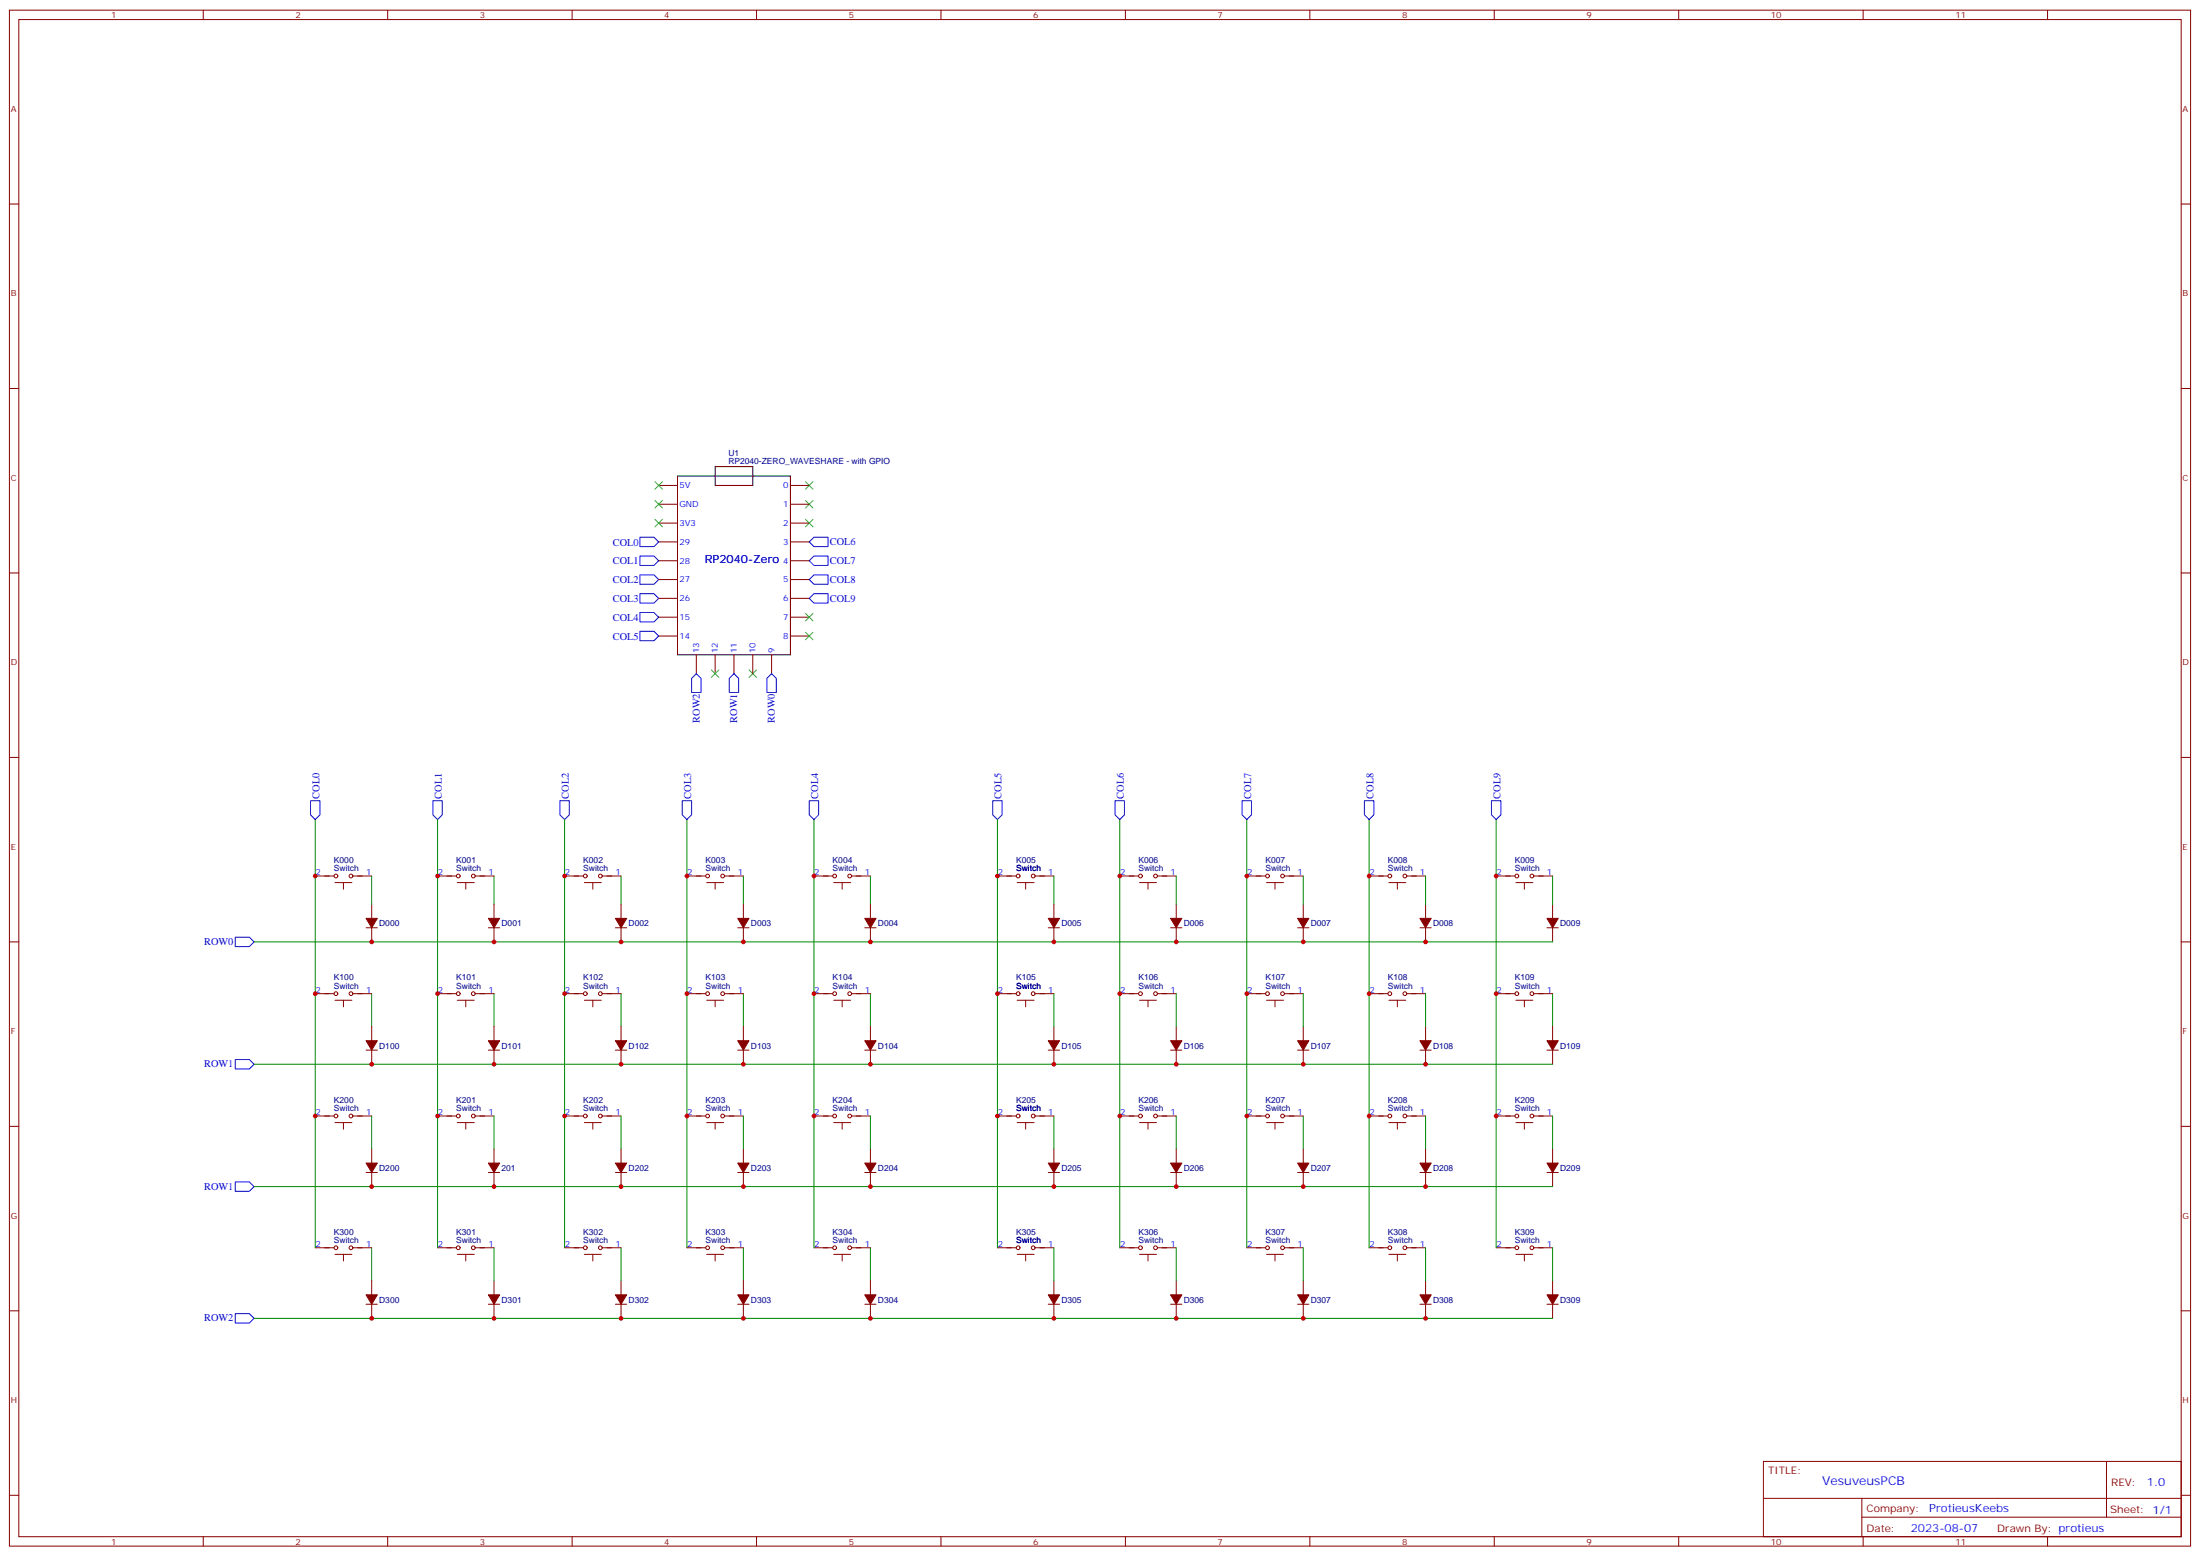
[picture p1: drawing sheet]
<svg xmlns="http://www.w3.org/2000/svg" width="825mm" height="583mm" viewBox="0 0 825 583" stroke-linecap="round" stroke-linejoin="round" font-family="sans-serif">
<g fill="none" stroke="#870000" stroke-width=".37">
<path d="M3.5 3.8h817.8v575.7h-817.8zM7.1 7.3h810.6v568.7h-810.6zM76.2 3.8v3.5M145.3 3.8v3.5M214.5 3.8v3.5M283.6 3.8v3.5M352.8 3.8v3.5M421.9 3.8v3.5M491.1 3.8v3.5M560.2 3.8v3.5M629.4 3.8v3.5M698.5 3.8v3.5"/>
<path d="M767.6 3.8v3.5M3.5 76.5h3.6M817.7 76.5h3.6M3.5 145.6h3.6M817.7 145.6h3.6M246.9 182h7.1M246.9 189h7.1M246.9 196.1h7.1M296.3 182h7.1M296.3 189h7.1M296.3 196.1h7.1M3.5 214.8h3.6"/>
<path d="M246.9 203.1h7.1M246.9 210.2h7.1M246.9 217.2h7.1M296.3 203.1h7.1M296.3 210.2h7.1M296.3 217.2h7.1M817.7 214.8h3.6M246.9 224.3h7.1M246.9 231.4h7.1M246.9 238.4h7.1M296.3 224.3h7.1M296.3 231.4h7.1"/>
<path d="M296.3 238.4h7.1M261.1 245.5v7M268.1 245.5v7M275.2 245.5v7M282.2 245.5v7M289.3 245.5v7M3.5 283.9h3.6M817.7 283.9h3.6M118.2 328.4h7M125.6 330.8h6.3M128.8 330.8v2.5M132.3 328.4h7"/>
<path d="M139.3 338.9v5.3M164 328.4h7.1M171.4 330.8h6.4M174.6 330.8v2.5M178.2 328.4h7M185.2 338.9v5.3M211.7 328.4h7M219.1 330.8h6.3M222.2 330.8v2.5M225.8 328.4h7M232.8 338.9v5.3M257.5 328.4h7.1"/>
<path d="M264.9 330.8h6.4M268.1 330.8v2.5M271.6 328.4h7.1M278.7 338.9v5.3M305.2 328.4h7M312.6 330.8h6.3M315.7 330.8v2.5M319.3 328.4h7M326.3 338.9v5.3M373.9 328.4h7.1M381.4 330.8h6.3M384.5 330.8v2.5"/>
<path d="M388.1 328.4h7M395.1 338.9v5.3M419.8 328.4h7.1M427.2 330.8h6.4M430.4 330.8v2.5M433.9 328.4h7.1M441 338.9v5.3M467.4 328.4h7.1M474.8 330.8h6.4M478 330.8v2.5M481.5 328.4h7.1M488.6 338.9v5.3"/>
<path d="M513.3 328.4h7M520.7 330.8h6.3M523.9 330.8v2.5M527.4 328.4h7.1M534.5 338.9v5.3M560.9 328.4h7.1M568.3 330.8h6.4M571.5 330.8v2.5M575 328.4h7.1M582.1 338.9v5.3M3.5 353.1h3.6M137.2 347.8h4.3"/>
<path d="M139.3 347.8v5.3M183.1 347.8h4.2M185.2 347.8v5.3M230.7 347.8h4.2M232.8 347.8v5.3M276.6 347.8h4.2M278.7 347.8v5.3M324.2 347.8h4.2M326.3 347.8v5.3M393 347.8h4.2M395.1 347.8v5.3M438.9 347.8h4.2"/>
<path d="M441 347.8v5.3M486.5 347.8h4.2M488.6 347.8v5.3M532.3 347.8h4.3M534.5 347.8v5.3M580 347.8h4.2M582.1 347.8v5.3M817.7 353.1h3.6M118.2 372.5h7M125.6 374.9h6.3M128.8 374.9v2.5M132.3 372.5h7"/>
<path d="M164 372.5h7.1M171.4 374.9h6.4M174.6 374.9v2.5M178.2 372.5h7M211.7 372.5h7M219.1 374.9h6.3M222.2 374.9v2.5M225.8 372.5h7M257.5 372.5h7.1M264.9 374.9h6.4M268.1 374.9v2.5M271.6 372.5h7.1"/>
<path d="M305.2 372.5h7M312.6 374.9h6.3M315.7 374.9v2.5M319.3 372.5h7M373.9 372.5h7.1M381.4 374.9h6.3M384.5 374.9v2.5M388.1 372.5h7M419.8 372.5h7.1M427.2 374.9h6.4M430.4 374.9v2.5M433.9 372.5h7.1"/>
<path d="M467.4 372.5h7.1M474.8 374.9h6.4M478 374.9v2.5M481.5 372.5h7.1M513.3 372.5h7M520.7 374.9h6.3M523.9 374.9v2.5M527.4 372.5h7.1M560.9 372.5h7.1M568.3 374.9h6.4M571.5 374.9v2.5M575 372.5h7.1"/>
<path d="M137.2 393.6h4.3M139.3 384.8v5.3M139.3 393.6v5.3M183.1 393.6h4.2M185.2 384.8v5.3M185.2 393.6v5.3M230.7 393.6h4.2M232.8 384.8v5.3M232.8 393.6v5.3M276.6 393.6h4.2M278.7 384.8v5.3M278.7 393.6v5.3"/>
<path d="M324.2 393.6h4.2M326.3 384.8v5.3M326.3 393.6v5.3M393 393.6h4.2M395.1 384.8v5.3M395.1 393.6v5.3M438.9 393.6h4.2M441 384.8v5.3M441 393.6v5.3M486.5 393.6h4.2M488.6 384.8v5.3M488.6 393.6v5.3"/>
<path d="M532.3 393.6h4.3M534.5 384.8v5.3M534.5 393.6v5.3M580 393.6h4.2M582.1 384.8v5.3M582.1 393.6v5.3M118.2 418.3h7M132.3 418.3h7M164 418.3h7.1M178.2 418.3h7M211.7 418.3h7M225.8 418.3h7"/>
<path d="M257.5 418.3h7.1M271.6 418.3h7.1M305.2 418.3h7M319.3 418.3h7M373.9 418.3h7.1M388.1 418.3h7M419.8 418.3h7.1M433.9 418.3h7.1M467.4 418.3h7.1M481.5 418.3h7.1M513.3 418.3h7M527.4 418.3h7.1"/>
<path d="M560.9 418.3h7.1M575 418.3h7.1M3.5 422.2h3.6M125.6 420.8h6.3M128.8 420.8v2.5M137.2 439.5h4.3M139.3 430.7v5.3M139.3 439.5v5.3M171.4 420.8h6.4M174.6 420.8v2.5M183.1 439.5h4.2M185.2 430.7v5.3"/>
<path d="M185.2 439.5v5.3M219.1 420.8h6.3M222.2 420.8v2.5M230.7 439.5h4.2M232.8 430.7v5.3M232.8 439.5v5.3M264.9 420.8h6.4M268.1 420.8v2.5M276.6 439.5h4.2M278.7 430.7v5.3M278.7 439.5v5.3M312.6 420.8h6.3"/>
<path d="M315.7 420.8v2.5M324.2 439.5h4.2M326.3 430.7v5.3M326.3 439.5v5.3M381.4 420.8h6.3M384.5 420.8v2.5M393 439.5h4.2M395.1 430.7v5.3M395.1 439.5v5.3M427.2 420.8h6.4M430.4 420.8v2.5M438.9 439.5h4.2"/>
<path d="M441 430.7v5.3M441 439.5v5.3M474.8 420.8h6.4M478 420.8v2.5M486.5 439.5h4.2M488.6 430.7v5.3M488.6 439.5v5.3M520.7 420.8h6.3M523.9 420.8v2.5M532.3 439.5h4.3M534.5 430.7v5.3M534.5 439.5v5.3"/>
<path d="M568.3 420.8h6.4M571.5 420.8v2.5M580 439.5h4.2M582.1 430.7v5.3M582.1 439.5v5.3M817.7 422.2h3.6M118.2 467.7h7M125.6 470.2h6.3M128.8 470.2v2.5M132.3 467.7h7M164 467.7h7.1M171.4 470.2h6.4"/>
<path d="M174.6 470.2v2.5M178.2 467.7h7M211.7 467.7h7M219.1 470.2h6.3M222.2 470.2v2.5M225.8 467.7h7M257.5 467.7h7.1M264.9 470.2h6.4M268.1 470.2v2.5M271.6 467.7h7.1M305.2 467.7h7M312.6 470.2h6.3"/>
<path d="M315.7 470.2v2.5M319.3 467.7h7M373.9 467.7h7.1M381.4 470.2h6.3M384.5 470.2v2.5M388.1 467.7h7M419.8 467.7h7.1M427.2 470.2h6.4M430.4 470.2v2.5M433.9 467.7h7.1M467.4 467.7h7.1M474.8 470.2h6.4"/>
<path d="M478 470.2v2.5M481.5 467.7h7.1M513.3 467.7h7M520.7 470.2h6.3M523.9 470.2v2.5M527.4 467.7h7.1M560.9 467.7h7.1M568.3 470.2h6.4M571.5 470.2v2.5M575 467.7h7.1M3.5 491.3h3.6M137.2 488.9h4.3"/>
<path d="M139.3 480.1v5.3M139.3 488.9v5.3M183.1 488.9h4.2M185.2 480.1v5.3M185.2 488.9v5.3M230.7 488.9h4.2M232.8 480.1v5.3M232.8 488.9v5.3M276.6 488.9h4.2M278.7 480.1v5.3M278.7 488.9v5.3M324.2 488.9h4.2"/>
<path d="M326.3 480.1v5.3M326.3 488.9v5.3M393 488.9h4.2M395.1 480.1v5.3M395.1 488.9v5.3M438.9 488.9h4.2M441 480.1v5.3M441 488.9v5.3M486.5 488.9h4.2M488.6 480.1v5.3M488.6 488.9v5.3M532.3 488.9h4.3"/>
<path d="M534.5 480.1v5.3M534.5 488.9v5.3M580 488.9h4.2M582.1 480.1v5.3M582.1 488.9v5.3M817.7 491.3h3.6M661.1 547.8h156.6v28.2h-156.6zM789.7 547.8v20.9M3.5 560.5h3.6M76.2 576v3.5M145.3 576v3.5M214.5 576v3.5"/>
<path d="M283.6 576v3.5M352.8 576v3.5M421.9 576v3.5M491.1 576v3.5M560.2 576v3.5M629.4 576v3.5M661.1 561.6h156.5M698 568.7h119.6M698 561.6v14.2M698.5 576v3.5M767.6 576v3.5M817.7 560.5h3.6"/>
<circle cx="125.9" cy="328.4" r=".71"/>
<circle cx="131.6" cy="328.4" r=".71"/>
<circle cx="171.8" cy="328.4" r=".71"/>
<circle cx="177.4" cy="328.4" r=".71"/>
<circle cx="219.4" cy="328.4" r=".71"/>
<circle cx="225.1" cy="328.4" r=".71"/>
<circle cx="265.3" cy="328.4" r=".71"/>
<circle cx="270.9" cy="328.4" r=".71"/>
<circle cx="312.9" cy="328.4" r=".71"/>
<circle cx="318.6" cy="328.4" r=".71"/>
<circle cx="381.7" cy="328.4" r=".71"/>
<circle cx="387.4" cy="328.4" r=".71"/>
<circle cx="427.6" cy="328.4" r=".71"/>
<circle cx="433.2" cy="328.4" r=".71"/>
<circle cx="475.2" cy="328.4" r=".71"/>
<circle cx="480.8" cy="328.4" r=".71"/>
<circle cx="521.1" cy="328.4" r=".71"/>
<circle cx="526.7" cy="328.4" r=".71"/>
<circle cx="568.7" cy="328.4" r=".71"/>
<circle cx="574.3" cy="328.4" r=".71"/>
<circle cx="125.9" cy="372.5" r=".71"/>
<circle cx="131.6" cy="372.5" r=".71"/>
<circle cx="171.8" cy="372.5" r=".71"/>
<circle cx="177.4" cy="372.5" r=".71"/>
<circle cx="219.4" cy="372.5" r=".71"/>
<circle cx="225.1" cy="372.5" r=".71"/>
<circle cx="265.3" cy="372.5" r=".71"/>
<circle cx="270.9" cy="372.5" r=".71"/>
<circle cx="312.9" cy="372.5" r=".71"/>
<circle cx="318.6" cy="372.5" r=".71"/>
<circle cx="381.7" cy="372.5" r=".71"/>
<circle cx="387.4" cy="372.5" r=".71"/>
<circle cx="427.6" cy="372.5" r=".71"/>
<circle cx="433.2" cy="372.5" r=".71"/>
<circle cx="475.2" cy="372.5" r=".71"/>
<circle cx="480.8" cy="372.5" r=".71"/>
<circle cx="521.1" cy="372.5" r=".71"/>
<circle cx="526.7" cy="372.5" r=".71"/>
<circle cx="568.7" cy="372.5" r=".71"/>
<circle cx="574.3" cy="372.5" r=".71"/>
<circle cx="125.9" cy="418.3" r=".71"/>
<circle cx="131.6" cy="418.3" r=".71"/>
<circle cx="171.8" cy="418.3" r=".71"/>
<circle cx="177.4" cy="418.3" r=".71"/>
<circle cx="219.4" cy="418.3" r=".71"/>
<circle cx="225.1" cy="418.3" r=".71"/>
<circle cx="265.3" cy="418.3" r=".71"/>
<circle cx="270.9" cy="418.3" r=".71"/>
<circle cx="312.9" cy="418.3" r=".71"/>
<circle cx="318.6" cy="418.3" r=".71"/>
<circle cx="381.7" cy="418.3" r=".71"/>
<circle cx="387.4" cy="418.3" r=".71"/>
<circle cx="427.6" cy="418.3" r=".71"/>
<circle cx="433.2" cy="418.3" r=".71"/>
<circle cx="475.2" cy="418.3" r=".71"/>
<circle cx="480.8" cy="418.3" r=".71"/>
<circle cx="521.1" cy="418.3" r=".71"/>
<circle cx="526.7" cy="418.3" r=".71"/>
<circle cx="568.7" cy="418.3" r=".71"/>
<circle cx="574.3" cy="418.3" r=".71"/>
<circle cx="125.9" cy="467.7" r=".71"/>
<circle cx="131.6" cy="467.7" r=".71"/>
<circle cx="171.8" cy="467.7" r=".71"/>
<circle cx="177.4" cy="467.7" r=".71"/>
<circle cx="219.4" cy="467.7" r=".71"/>
<circle cx="225.1" cy="467.7" r=".71"/>
<circle cx="265.3" cy="467.7" r=".71"/>
<circle cx="270.9" cy="467.7" r=".71"/>
<circle cx="312.9" cy="467.7" r=".71"/>
<circle cx="318.6" cy="467.7" r=".71"/>
<circle cx="381.7" cy="467.7" r=".71"/>
<circle cx="387.4" cy="467.7" r=".71"/>
<circle cx="427.6" cy="467.7" r=".71"/>
<circle cx="433.2" cy="467.7" r=".71"/>
<circle cx="475.2" cy="467.7" r=".71"/>
<circle cx="480.8" cy="467.7" r=".71"/>
<circle cx="521.1" cy="467.7" r=".71"/>
<circle cx="526.7" cy="467.7" r=".71"/>
<circle cx="568.7" cy="467.7" r=".71"/>
<circle cx="574.3" cy="467.7" r=".71"/>
</g>
<g fill="none" stroke="#3c3" stroke-width=".37">
<path d="M245.5 194.7l2.9 2.8M245.5 180.6l2.9 2.8M245.5 187.6l2.9 2.8M248.4 194.7l-2.9 2.8M248.4 180.6l-2.9 2.8M248.4 187.6l-2.9 2.8M302 187.6l2.8 2.8M302 194.7l2.8 2.8M302 180.6l2.8 2.8M304.8 187.6l-2.8 2.8M304.8 194.7l-2.8 2.8M304.8 180.6l-2.8 2.8"/>
<path d="M302 229.9l2.8 2.9M302 237l2.8 2.8M304.8 229.9l-2.8 2.9M304.8 237l-2.8 2.8M266.7 251.1l2.8 2.8M269.5 251.1l-2.8 2.8M280.8 251.1l2.8 2.8M283.6 251.1l-2.8 2.8"/>
</g>
<g fill="none" stroke="#00f" stroke-width=".37">
<path d="M239.9 215.5h5.3l1.7 1.7-1.7 1.8h-5.3zM239.9 208.4h5.3l1.7 1.8-1.7 1.7h-5.3zM239.9 201.4h5.3l1.7 1.7-1.7 1.8h-5.3zM303.4 217.2l1.8-1.7h5.2v3.5h-5.2zM303.4 210.2l1.8-1.8h5.2v3.5h-5.2zM303.4 203.1l1.8-1.7h5.2v3.5h-5.2zM239.9 236.6h5.3l1.7 1.8-1.7 1.8h-5.3zM239.9 229.6h5.3l1.7 1.8-1.7 1.7h-5.3zM239.9 222.5h5.3l1.7 1.8-1.7 1.8h-5.3zM303.4 224.3l1.8-1.8h5.2v3.6h-5.2zM261.1 252.5l1.7 1.8v5.3h-3.5v-5.3zM275.2 252.5l1.7 1.8v5.3h-3.5v-5.3z"/>
<path d="M289.3 252.5l1.7 1.8v5.3h-3.5v-5.3zM116.4 300.1h3.5v5.3l-1.7 1.8-1.8-1.8zM162.3 300.1h3.5v5.3l-1.8 1.8-1.7-1.8zM209.9 300.1h3.5v5.3l-1.7 1.8-1.8-1.8zM255.8 300.1h3.5v5.3l-1.8 1.8-1.7-1.8zM303.4 300.1h3.5v5.3l-1.7 1.8-1.8-1.8zM372.2 300.1h3.5v5.3l-1.8 1.8-1.7-1.8zM418 300.1h3.6v5.3l-1.8 1.8-1.8-1.8zM465.7 300.1h3.5v5.3l-1.8 1.8-1.7-1.8zM511.5 300.1h3.6v5.3l-1.8 1.8-1.8-1.8zM559.2 300.1h3.5v5.3l-1.8 1.8-1.7-1.8zM88.2 351.3h5.3l1.7 1.8-1.7 1.7h-5.3z"/>
<path d="M88.2 397.2h5.3l1.7 1.7-1.7 1.8h-5.3zM88.2 443h5.3l1.7 1.8-1.7 1.7h-5.3zM88.2 492.4h5.3l1.7 1.8-1.7 1.7h-5.3z"/>
</g>
<path d="M254 178.4h42.3v67.1h-42.3zM268.1 174.9h14.1v7.1h-14.1z" fill="none" stroke="#000" stroke-width=".37"/>
<g fill="none" stroke="#008700" stroke-width=".37">
<path d="M118.2 307.2v160.5M164 307.2v160.5M211.7 307.2v160.5M257.5 307.2v160.5M305.2 307.2v160.5M373.9 307.2v160.5M419.8 307.2v160.5M467.4 307.2v160.5M513.3 307.2v160.5M560.9 307.2v160.5M139.3 328.4v10.5M185.2 328.4v10.5"/>
<path d="M232.8 328.4v10.5M278.7 328.4v10.5M326.3 328.4v10.5M395.1 328.4v10.5M441 328.4v10.5M488.6 328.4v10.5M534.5 328.4v10.5M582.1 328.4v10.5M95.2 353.1h486.9M139.3 372.5v12.3M185.2 372.5v12.3M232.8 372.5v12.3"/>
<path d="M278.7 372.5v12.3M326.3 372.5v12.3M395.1 372.5v12.3M441 372.5v12.3M488.6 372.5v12.3M534.5 372.5v12.3M582.1 372.5v12.3M95.2 398.9h486.9M139.3 418.3v12.4M185.2 418.3v12.4M232.8 418.3v12.4M278.7 418.3v12.4"/>
<path d="M326.3 418.3v12.4M395.1 418.3v12.4M441 418.3v12.4M488.6 418.3v12.4M534.5 418.3v12.4M582.1 418.3v12.4M95.2 444.8h486.9M139.3 467.7v12.4M185.2 467.7v12.4M232.8 467.7v12.4M278.7 467.7v12.4M326.3 467.7v12.4"/>
<path d="M395.1 467.7v12.4M441 467.7v12.4M488.6 467.7v12.4M534.5 467.7v12.4M582.1 467.7v12.4M95.2 494.2h486.9"/>
</g>
<g fill="#870000" stroke="#870000" stroke-width=".37">
<path d="M532.3 344.2h4.3l-2.1 3.6z"/>
<path d="M580 344.2h4.2l-2.1 3.6z"/>
<path d="M532.3 390.1h4.3l-2.1 3.5z"/>
<path d="M580 485.4h4.2l-2.1 3.5z"/>
<path d="M276.6 485.4h4.2l-2.1 3.5z"/>
<path d="M276.6 390.1h4.2l-2.1 3.5z"/>
<path d="M393 485.4h4.2l-2.1 3.5z"/>
<path d="M324.2 485.4h4.2l-2.1 3.5z"/>
<path d="M230.7 390.1h4.2l-2.1 3.5z"/>
<path d="M183.1 390.1h4.2l-2.1 3.5z"/>
<path d="M324.2 344.2h4.2l-2.1 3.6z"/>
<path d="M486.5 485.4h4.2l-2.1 3.5z"/>
<path d="M438.9 390.1h4.2l-2.1 3.5z"/>
<path d="M183.1 485.4h4.2l-2.1 3.5z"/>
<path d="M532.3 485.4h4.3l-2.1 3.5z"/>
<path d="M580 390.1h4.2l-2.1 3.5z"/>
<path d="M230.7 485.4h4.2l-2.1 3.5z"/>
<path d="M324.2 390.1h4.2l-2.1 3.5z"/>
<path d="M276.6 344.2h4.2l-2.1 3.6z"/>
<path d="M230.7 344.2h4.2l-2.1 3.6z"/>
<path d="M183.1 344.2h4.2l-2.1 3.6z"/>
<path d="M137.2 485.4h4.3l-2.2 3.5z"/>
<path d="M438.9 344.2h4.2l-2.1 3.6z"/>
<path d="M393 390.1h4.2l-2.1 3.5z"/>
<path d="M438.9 485.4h4.2l-2.1 3.5z"/>
<path d="M137.2 390.1h4.3l-2.2 3.5z"/>
<path d="M393 344.2h4.2l-2.1 3.6z"/>
<path d="M486.5 344.2h4.2l-2.1 3.6z"/>
<path d="M486.5 390.1h4.2l-2.1 3.5z"/>
<path d="M486.5 436h4.2l-2.1 3.5z"/>
<path d="M137.2 436h4.3l-2.2 3.5z"/>
<path d="M393 436h4.2l-2.1 3.5z"/>
<path d="M324.2 436h4.2l-2.1 3.5z"/>
<path d="M580 436h4.2l-2.1 3.5z"/>
<path d="M438.9 436h4.2l-2.1 3.5z"/>
<path d="M183.1 436h4.2l-2.1 3.5z"/>
<path d="M230.7 436h4.2l-2.1 3.5z"/>
<path d="M276.6 436h4.2l-2.1 3.5z"/>
<path d="M532.3 436h4.3l-2.1 3.5z"/>
<path d="M137.2 344.2h4.3l-2.2 3.6z"/>
</g>
<g fill="#c00">
<circle cx="488.6" cy="444.8" r=".88"/>
<circle cx="139.3" cy="444.8" r=".88"/>
<circle cx="395.1" cy="444.8" r=".88"/>
<circle cx="326.3" cy="444.8" r=".88"/>
<circle cx="441" cy="444.8" r=".88"/>
<circle cx="185.2" cy="444.8" r=".88"/>
<circle cx="232.8" cy="444.8" r=".88"/>
<circle cx="278.7" cy="444.8" r=".88"/>
<circle cx="534.5" cy="444.8" r=".88"/>
<circle cx="278.7" cy="494.2" r=".88"/>
<circle cx="395.1" cy="494.2" r=".88"/>
<circle cx="326.3" cy="494.2" r=".88"/>
<circle cx="488.6" cy="494.2" r=".88"/>
<circle cx="185.2" cy="494.2" r=".88"/>
<circle cx="534.5" cy="494.2" r=".88"/>
<circle cx="232.8" cy="494.2" r=".88"/>
<circle cx="139.3" cy="494.2" r=".88"/>
<circle cx="441" cy="494.2" r=".88"/>
<circle cx="534.5" cy="398.9" r=".88"/>
<circle cx="278.7" cy="398.9" r=".88"/>
<circle cx="232.8" cy="398.9" r=".88"/>
<circle cx="185.2" cy="398.9" r=".88"/>
<circle cx="441" cy="398.9" r=".88"/>
<circle cx="326.3" cy="398.9" r=".88"/>
<circle cx="395.1" cy="398.9" r=".88"/>
<circle cx="139.3" cy="398.9" r=".88"/>
<circle cx="488.6" cy="398.9" r=".88"/>
<circle cx="534.5" cy="353.1" r=".88"/>
<circle cx="326.3" cy="353.1" r=".88"/>
<circle cx="278.7" cy="353.1" r=".88"/>
<circle cx="232.8" cy="353.1" r=".88"/>
<circle cx="185.2" cy="353.1" r=".88"/>
<circle cx="441" cy="353.1" r=".88"/>
<circle cx="395.1" cy="353.1" r=".88"/>
<circle cx="488.6" cy="353.1" r=".88"/>
<circle cx="139.3" cy="353.1" r=".88"/>
<circle cx="118.2" cy="372.5" r=".88"/>
<circle cx="118.2" cy="418.3" r=".88"/>
<circle cx="118.2" cy="328.4" r=".88"/>
<circle cx="164" cy="328.4" r=".88"/>
<circle cx="164" cy="372.5" r=".88"/>
<circle cx="164" cy="418.3" r=".88"/>
<circle cx="211.7" cy="328.4" r=".88"/>
<circle cx="211.7" cy="372.5" r=".88"/>
<circle cx="211.7" cy="418.3" r=".88"/>
<circle cx="257.5" cy="328.4" r=".88"/>
<circle cx="257.5" cy="372.5" r=".88"/>
<circle cx="257.5" cy="418.3" r=".88"/>
<circle cx="305.2" cy="328.4" r=".88"/>
<circle cx="305.2" cy="372.5" r=".88"/>
<circle cx="305.2" cy="418.3" r=".88"/>
<circle cx="419.8" cy="328.4" r=".88"/>
<circle cx="419.8" cy="372.5" r=".88"/>
<circle cx="419.8" cy="418.3" r=".88"/>
<circle cx="467.4" cy="328.4" r=".88"/>
<circle cx="467.4" cy="372.5" r=".88"/>
<circle cx="467.4" cy="418.3" r=".88"/>
<circle cx="513.3" cy="328.4" r=".88"/>
<circle cx="513.3" cy="372.5" r=".88"/>
<circle cx="513.3" cy="418.3" r=".88"/>
<circle cx="560.9" cy="372.5" r=".88"/>
<circle cx="560.9" cy="328.4" r=".88"/>
<circle cx="560.9" cy="418.3" r=".88"/>
<circle cx="373.9" cy="328.4" r=".88"/>
<circle cx="373.9" cy="372.5" r=".88"/>
<circle cx="373.9" cy="418.3" r=".88"/>
</g>
<text font-size="4.6" fill="#00f" x="683.2" y="556.8">VesuveusPCB</text>
<g font-size="4.2" fill="#00f">
<text x="264.2" y="210.9">RP2040-Zero</text>
<text x="804.9" y="557.1">1.0</text>
<text x="723.3" y="566.6">ProtieusKeebs</text>
<text x="716.4" y="574.4">2023-08-07</text>
</g>
<g font-size="3.9" fill="#00f">
<text x="229.8" y="204.5">COL0</text>
<text x="311.1" y="204.4">COL6</text>
<text x="229.8" y="211.6">COL1</text>
<text x="311.1" y="211.5">COL7</text>
<text x="229.8" y="218.6">COL2</text>
<text x="311.1" y="218.6">COL8</text>
<text x="229.8" y="225.7">COL3</text>
<text x="311.1" y="225.6">COL9</text>
<text x="229.8" y="232.7">COL4</text>
<text x="229.8" y="239.8">COL5</text>
<text x="262.3" y="270.9" transform="rotate(-90 262.3 270.9)">ROW2</text>
<text x="276.4" y="270.9" transform="rotate(-90 276.4 270.9)">ROW1</text>
<text x="290.5" y="270.9" transform="rotate(-90 290.5 270.9)">ROW0</text>
<text x="119.8" y="299.4" transform="rotate(-90 119.8 299.4)">COL0</text>
<text x="165.6" y="299.4" transform="rotate(-90 165.6 299.4)">COL1</text>
<text x="213.2" y="299.4" transform="rotate(-90 213.2 299.4)">COL2</text>
<text x="259.1" y="299.4" transform="rotate(-90 259.1 299.4)">COL3</text>
<text x="306.7" y="299.4" transform="rotate(-90 306.7 299.4)">COL4</text>
<text x="375.5" y="299.4" transform="rotate(-90 375.5 299.4)">COL5</text>
<text x="421.4" y="299.4" transform="rotate(-90 421.4 299.4)">COL6</text>
<text x="469" y="299.4" transform="rotate(-90 469 299.4)">COL7</text>
<text x="514.9" y="299.4" transform="rotate(-90 514.9 299.4)">COL8</text>
<text x="562.5" y="299.4" transform="rotate(-90 562.5 299.4)">COL9</text>
<text x="76.5" y="354.2">ROW0</text>
<text x="76.5" y="400.1">ROW1</text>
<text x="76.5" y="445.9">ROW1</text>
<text x="76.5" y="495.3">ROW2</text>
</g>
<g font-size="3.9" fill="#800">
<text x="662.9" y="552.4">TITLE:</text>
<text x="791.5" y="557.1">REV:</text>
<text x="699.8" y="566.6">Company:</text>
<text x="791.1" y="567.2">Sheet: 1/1</text>
<text x="699.8" y="574.3">Date:</text>
<text x="748.8" y="574.3">Drawn By: protieus</text>
</g>
<g font-size="3.2" fill="#800">
<text x="41.6" y="6.8">1</text>
<text x="110.8" y="6.8">2</text>
<text x="179.9" y="6.8">3</text>
<text x="249.1" y="6.8">4</text>
<text x="318.2" y="6.8">5</text>
<text x="387.3" y="6.8">6</text>
<text x="456.5" y="6.8">7</text>
<text x="525.6" y="6.8">8</text>
<text x="594.8" y="6.8">9</text>
<text x="663.9" y="6.8">10</text>
<text x="733.1" y="6.8">11</text>
<text x="4.1" y="41.9">A</text>
<text x="818.3" y="41.9">A</text>
<text x="4.1" y="111.1">B</text>
<text x="818.3" y="111.1">B</text>
<text x="4.1" y="180.2">C</text>
<text x="818.3" y="180.2">C</text>
<text x="4.1" y="249.3">D</text>
<text x="818.3" y="249.3">D</text>
<text x="4.1" y="318.5">E</text>
<text x="818.3" y="318.5">E</text>
<text x="4.1" y="387.6">F</text>
<text x="818.3" y="387.6">F</text>
<text x="4.1" y="456.8">G</text>
<text x="818.3" y="456.8">G</text>
<text x="4.1" y="525.9">H</text>
<text x="818.3" y="525.9">H</text>
<text x="41.6" y="579">1</text>
<text x="110.8" y="579">2</text>
<text x="179.9" y="579">3</text>
<text x="249.1" y="579">4</text>
<text x="318.2" y="579">5</text>
<text x="387.3" y="579">6</text>
<text x="456.5" y="579">7</text>
<text x="525.6" y="579">8</text>
<text x="594.8" y="579">9</text>
<text x="663.9" y="579">10</text>
<text x="733.1" y="579">11</text>
</g>
<g font-size="3.2" fill="#000080">
<text x="273.1" y="173.8">RP2040-ZERO_WAVESHARE - with GPIO</text>
<text x="273.1" y="170.8">U1</text>
<text x="125.2" y="323.4">K000</text>
<text x="171.1" y="323.4">K001</text>
<text x="218.7" y="323.4">K002</text>
<text x="264.5" y="323.4">K003</text>
<text x="312.2" y="323.4">K004</text>
<text x="381" y="323.4">K005</text>
<text x="426.8" y="323.4">K006</text>
<text x="474.4" y="323.4">K007</text>
<text x="520.3" y="323.4">K008</text>
<text x="567.9" y="323.4">K009</text>
<text x="125.2" y="326.6">Switch</text>
<text x="171.1" y="326.6">Switch</text>
<text x="218.7" y="326.6">Switch</text>
<text x="264.5" y="326.6">Switch</text>
<text x="312.2" y="326.6">Switch</text>
<text x="381" y="326.6">Switch</text>
<text x="426.8" y="326.6">Switch</text>
<text x="474.4" y="326.6">Switch</text>
<text x="520.3" y="326.6">Switch</text>
<text x="567.9" y="326.6">Switch</text>
<text x="142.2" y="347.2">D000</text>
<text x="188" y="347.2">D001</text>
<text x="235.7" y="347.2">D002</text>
<text x="281.5" y="347.2">D003</text>
<text x="329.1" y="347.2">D004</text>
<text x="397.9" y="347.2">D005</text>
<text x="443.8" y="347.2">D006</text>
<text x="491.4" y="347.2">D007</text>
<text x="537.3" y="347.2">D008</text>
<text x="584.9" y="347.2">D009</text>
<text x="125.2" y="370.7">Switch</text>
<text x="125.2" y="367.5">K100</text>
<text x="171.1" y="370.7">Switch</text>
<text x="171.1" y="367.5">K101</text>
<text x="218.7" y="370.7">Switch</text>
<text x="218.7" y="367.5">K102</text>
<text x="264.5" y="370.7">Switch</text>
<text x="264.5" y="367.5">K103</text>
<text x="312.2" y="370.7">Switch</text>
<text x="312.2" y="367.5">K104</text>
<text x="381" y="370.7">Switch</text>
<text x="381" y="367.5">K105</text>
<text x="426.8" y="370.7">Switch</text>
<text x="426.8" y="367.5">K106</text>
<text x="474.4" y="370.7">Switch</text>
<text x="474.4" y="367.5">K107</text>
<text x="520.3" y="370.7">Switch</text>
<text x="520.3" y="367.5">K108</text>
<text x="567.9" y="370.7">Switch</text>
<text x="567.9" y="367.5">K109</text>
<text x="142.2" y="393">D100</text>
<text x="188" y="393">D101</text>
<text x="235.7" y="393">D102</text>
<text x="281.5" y="393">D103</text>
<text x="329.1" y="393">D104</text>
<text x="397.9" y="393">D105</text>
<text x="443.8" y="393">D106</text>
<text x="491.4" y="393">D107</text>
<text x="537.3" y="393">D108</text>
<text x="584.9" y="393">D109</text>
<text x="125.2" y="413.4">K200</text>
<text x="171.1" y="413.4">K201</text>
<text x="218.7" y="413.4">K202</text>
<text x="264.5" y="413.4">K203</text>
<text x="312.2" y="413.4">K204</text>
<text x="381" y="413.4">K205</text>
<text x="426.8" y="413.4">K206</text>
<text x="474.4" y="413.4">K207</text>
<text x="520.3" y="413.4">K208</text>
<text x="567.9" y="413.4">K209</text>
<text x="125.2" y="416.6">Switch</text>
<text x="171.1" y="416.6">Switch</text>
<text x="218.7" y="416.6">Switch</text>
<text x="264.5" y="416.6">Switch</text>
<text x="312.2" y="416.6">Switch</text>
<text x="381" y="416.6">Switch</text>
<text x="426.8" y="416.6">Switch</text>
<text x="474.4" y="416.6">Switch</text>
<text x="520.3" y="416.6">Switch</text>
<text x="567.9" y="416.6">Switch</text>
<text x="142.2" y="438.9">D200</text>
<text x="188" y="438.9">201</text>
<text x="235.7" y="438.9">D202</text>
<text x="281.5" y="438.9">D203</text>
<text x="329.1" y="438.9">D204</text>
<text x="397.9" y="438.9">D205</text>
<text x="443.8" y="438.9">D206</text>
<text x="491.4" y="438.9">D207</text>
<text x="537.3" y="438.9">D208</text>
<text x="584.9" y="438.9">D209</text>
<text x="125.2" y="465.9">Switch</text>
<text x="125.2" y="462.8">K300</text>
<text x="171.1" y="465.9">Switch</text>
<text x="171.1" y="462.8">K301</text>
<text x="218.7" y="465.9">Switch</text>
<text x="218.7" y="462.8">K302</text>
<text x="264.5" y="465.9">Switch</text>
<text x="264.5" y="462.8">K303</text>
<text x="312.2" y="465.9">Switch</text>
<text x="312.2" y="462.8">K304</text>
<text x="381" y="465.9">Switch</text>
<text x="381" y="462.8">K305</text>
<text x="426.8" y="465.9">Switch</text>
<text x="426.8" y="462.8">K306</text>
<text x="474.4" y="465.9">Switch</text>
<text x="474.4" y="462.8">K307</text>
<text x="520.3" y="465.9">Switch</text>
<text x="520.3" y="462.8">K308</text>
<text x="567.9" y="465.9">Switch</text>
<text x="567.9" y="462.8">K309</text>
<text x="142.2" y="488.3">D300</text>
<text x="188" y="488.3">D301</text>
<text x="235.7" y="488.3">D302</text>
<text x="281.5" y="488.3">D303</text>
<text x="329.1" y="488.3">D304</text>
<text x="397.9" y="488.3">D305</text>
<text x="443.8" y="488.3">D306</text>
<text x="491.4" y="488.3">D307</text>
<text x="537.3" y="488.3">D308</text>
<text x="584.9" y="488.3">D309</text>
</g>
<g font-size="3.2" fill="#00f">
<text x="254.7" y="183">5V</text>
<text x="293.6" y="183">0</text>
<text x="254.7" y="190.1">GND</text>
<text x="293.6" y="190.1">1</text>
<text x="254.7" y="197.1">3V3</text>
<text x="293.6" y="197.1">2</text>
<text x="254.7" y="204.2">29</text>
<text x="293.6" y="204.2">3</text>
<text x="254.7" y="211.2">28</text>
<text x="293.6" y="211.2">4</text>
<text x="254.7" y="218.3">27</text>
<text x="293.6" y="218.3">5</text>
<text x="254.7" y="225.4">26</text>
<text x="293.6" y="225.4">6</text>
<text x="254.7" y="232.4">15</text>
<text x="293.6" y="232.4">7</text>
<text x="254.7" y="239.5">14</text>
<text x="293.6" y="239.5">8</text>
<text x="262.1" y="244.8" transform="rotate(-90 262.1 244.8)">13</text>
<text x="269.2" y="244.8" transform="rotate(-90 269.2 244.8)">12</text>
<text x="276.2" y="244.8" transform="rotate(-90 276.2 244.8)">11</text>
<text x="283.3" y="244.8" transform="rotate(-90 283.3 244.8)">10</text>
<text x="290.3" y="244.8" transform="rotate(-90 290.3 244.8)">9</text>
<text x="118.3" y="328">2</text>
<text x="137.2" y="328">1</text>
<text x="164.1" y="328">2</text>
<text x="183.1" y="328">1</text>
<text x="211.8" y="328">2</text>
<text x="230.7" y="328">1</text>
<text x="257.6" y="328">2</text>
<text x="276.6" y="328">1</text>
<text x="305.3" y="328">2</text>
<text x="324.2" y="328">1</text>
<text x="374" y="328">2</text>
<text x="393" y="328">1</text>
<text x="419.9" y="328">2</text>
<text x="438.9" y="328">1</text>
<text x="467.5" y="328">2</text>
<text x="486.5" y="328">1</text>
<text x="513.4" y="328">2</text>
<text x="532.3" y="328">1</text>
<text x="561" y="328">2</text>
<text x="580" y="328">1</text>
<text x="118.3" y="372.1">2</text>
<text x="137.2" y="372.1">1</text>
<text x="164.1" y="372.1">2</text>
<text x="183.1" y="372.1">1</text>
<text x="211.8" y="372.1">2</text>
<text x="230.7" y="372.1">1</text>
<text x="257.6" y="372.1">2</text>
<text x="276.6" y="372.1">1</text>
<text x="305.3" y="372.1">2</text>
<text x="324.2" y="372.1">1</text>
<text x="374" y="372.1">2</text>
<text x="393" y="372.1">1</text>
<text x="419.9" y="372.1">2</text>
<text x="438.9" y="372.1">1</text>
<text x="467.5" y="372.1">2</text>
<text x="486.5" y="372.1">1</text>
<text x="513.4" y="372.1">2</text>
<text x="532.3" y="372.1">1</text>
<text x="561" y="372.1">2</text>
<text x="580" y="372.1">1</text>
<text x="118.3" y="418">2</text>
<text x="137.2" y="418">1</text>
<text x="164.1" y="418">2</text>
<text x="183.1" y="418">1</text>
<text x="211.8" y="418">2</text>
<text x="230.7" y="418">1</text>
<text x="257.6" y="418">2</text>
<text x="276.6" y="418">1</text>
<text x="305.3" y="418">2</text>
<text x="324.2" y="418">1</text>
<text x="374" y="418">2</text>
<text x="393" y="418">1</text>
<text x="419.9" y="418">2</text>
<text x="438.9" y="418">1</text>
<text x="467.5" y="418">2</text>
<text x="486.5" y="418">1</text>
<text x="513.4" y="418">2</text>
<text x="532.3" y="418">1</text>
<text x="561" y="418">2</text>
<text x="580" y="418">1</text>
<text x="118.3" y="467.4">2</text>
<text x="137.2" y="467.4">1</text>
<text x="164.1" y="467.4">2</text>
<text x="183.1" y="467.4">1</text>
<text x="211.8" y="467.4">2</text>
<text x="230.7" y="467.4">1</text>
<text x="257.6" y="467.4">2</text>
<text x="276.6" y="467.4">1</text>
<text x="305.3" y="467.4">2</text>
<text x="324.2" y="467.4">1</text>
<text x="374" y="467.4">2</text>
<text x="393" y="467.4">1</text>
<text x="419.9" y="467.4">2</text>
<text x="438.9" y="467.4">1</text>
<text x="467.5" y="467.4">2</text>
<text x="486.5" y="467.4">1</text>
<text x="513.4" y="467.4">2</text>
<text x="532.3" y="467.4">1</text>
<text x="561" y="467.4">2</text>
<text x="580" y="467.4">1</text>
</g>
</svg>
